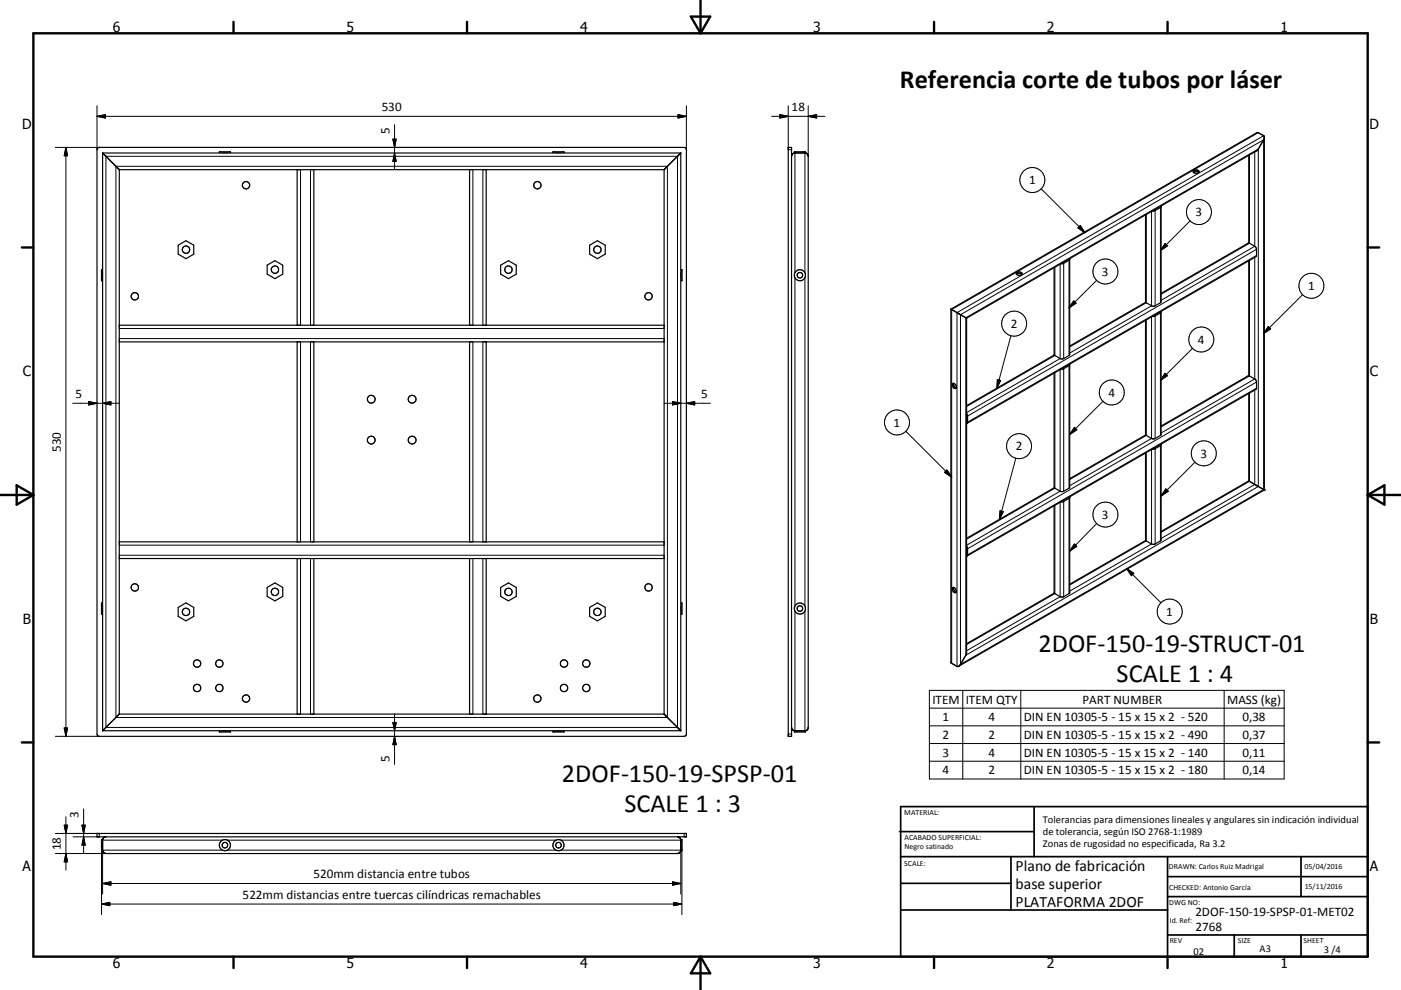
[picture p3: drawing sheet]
<svg xmlns="http://www.w3.org/2000/svg" width="420mm" height="297mm" viewBox="0 0 420 297" stroke-linecap="round" stroke-linejoin="round" font-family="sans-serif">
<g fill="none" stroke="#000" stroke-width=".36">
<path d="M29.3 44.4l.4-.2h175.4l.5 .2 .2 .5v175.3l-.2 .5-.5 .2h-175.4l-.4-.2-.2-.5v-175.3zM30.8 45.9v173.3M30.8 45.9h.1M30.8 45.9h173.3M30.8 45.9v.1M30.8 46l5 4.9M35.8 50.9v163.3M35.8 50.9h163.3M65.8 45.9v-.3h3.3v.3M89.1 50.9v46.7M94.1 50.9v46.7M140.8 50.9v46.7"/>
<path d="M145.8 50.9v46.7M165.8 45.9v-.3h3.3v.3M199.1 50.9v163.3M199.2 50.8l-.1 .1M204.1 45.9v173.3M204.1 45.9l-5 5M236.3 44.2h1v176.7h-1zM238.1 45.6h3.4v.3h-3.4zM238.3 45.9a.99 .99 0 0 0-1 1M241.3 45.9a.95 .95 0 0 1 1 1v171.3l-.3 .8-.5 .2M357.8 51.7a1.19 1.19 0 0 1 1.6 0M357.8 51.2a.97 .97 0 0 1 1.6 .4 .97 .97 0 0 1-1.7-.2z"/>
<path d="M374.4 46.6v26.3M379.1 41.3l-1.8 3.4-.6 .6-86.9 50.2M53.4 73.6l2.4-1.4 2.3 1.4v2.7l-2.3 1.3-2.4-1.3zM80.1 79.6l2.3-1.4 2.4 1.4v2.6l-2.4 1.4-2.3-1.4zM150.1 79.6l2.3-1.4 2.4 1.4v2.6l-2.4 1.4-2.3-1.4zM176.8 73.6l2.3-1.4 2.3 1.4v2.7l-2.3 1.3-2.3-1.3zM320.7 77.6v28.8l-.2 .3-2.1 1-.6-.1-1.8-1.2v-26.1M320.7 77.8l-1.8 1.2-.8 .1M348.1 61.8v28.7l-.2 .3-1.9 1.1-.8-.2-1.8-1.2v-26M348.1 62l-1.8 1.2-.8 .1M374.4 78.3v34.4M30.8 80.9h-.4v3.3h.4"/>
<path d="M35.8 97.6h163.3M204.1 80.9h.3v3.3h-.3M285.1 92.7l91.6-52.8 .6-.1 1.6 .9 .2 .4v105.9M285.1 92.7v.1M285.1 92.7v105.8l.1 .4 1.8 1.1 .8-.5 2-3.7v-100.3M285.1 92.8h.1M285.1 92.8l4.6 2.6M289.7 95.4h.1M289.7 95.4l.1 .1M304.8 82.3a1.26 1.26 0 0 1 1.6 0M304.8 81.8a.84 .84 0 0 1 1-.3 .84 .84 0 0 1 .5 .8 .94 .94 0 0 1-.9 .4 .94 .94 0 0 1-.7-.7zM343.5 90.7l-22.8 13.1"/>
<path d="M348.1 93.4v36.9l-.2 .3-1.9 1.1-.8-.1-1.8-1.3v-34.2M348.1 88l26.1-15.1 2 1 .4 .6v2.5l-86.7 50M348.1 93.6l-1.8 1.2-.8 .1M35.8 102.6h163.3M89.1 102.6v60M94.1 102.6v60M140.8 102.6v60M145.8 102.6v60M285.6 115.1a.88 .88 0 0 1 .9 .4 .88 .88 0 0 1-.1 1.1 1.17 1.17 0 0 1-.8-1.5zM285.9 115a1.27 1.27 0 0 0 .8 1.4M316.1 106.5l-26.3 15.2M320.7 109.3v36.9l-.2 .3-2.1 1-.6-.1-1.8-1.2v-34.3"/>
<path d="M320.7 109.5l-1.9 1.2h-.7M374.4 118.1v26.2M289.8 124.1l.3 .7v1.9l-.3 .3M343.5 130.5l-22.8 13.1M348.1 133.3v28.7l-.2 .3-2.1 1-.6-.1-1.8-1.2v-26.1M348.1 127.8l26.1-15.1 2 1 .4 .4 .1 .5-.1 2.2-86.7 50M348.1 133.4l-1.8 1.2-.8 .1M316 151.7l.1 26.2M316.1 146.3l-26.3 15.2M320.7 149.1v28.7l-1.8 1.2-.5 .2-2.3-1.3M320.7 149.3l-1.8 1.2h-.8M374.4 144.3l4.6 2.7"/>
<path d="M374.4 144.3l-26.3 15.1M379 147h.1M379.1 147l-91.7 52.9M35.8 162.6h163.3M35.8 167.6h163.3M80.1 176.2l2.3-1.3 2.4 1.3v2.7l-2.4 1.4-2.3-1.4zM89.1 167.6v46.6M94.1 167.6v46.6M140.8 167.6v46.6M145.8 167.6v46.6M150.1 176.2l2.3-1.3 2.4 1.3v2.7l-2.4 1.4-2.3-1.4zM285.7 176.3a.95 .95 0 0 1 .9 .5 .95 .95 0 0 1-.2 1 1.09 1.09 0 0 1-.7-1.5z"/>
<path d="M285.9 176.2a1.27 1.27 0 0 0 .8 1.4M289.8 163.9l.3 .7v1.9l-.2 .3M289.8 166.8h.1M316.1 177.9l-26.3 15.2M343.5 162.1l-22.8 13.2M30.8 180.9h-.4v3.3h.4M53.4 182.2l2.4-1.3 2.3 1.3v2.7l-2.3 1.4-2.4-1.4zM176.8 182.2l2.3-1.3 2.3 1.3v2.7l-2.3 1.4-2.3-1.4zM204.1 180.9h.3v3.3h-.3M30.8 219.2h173.3M35.7 214.3h.1M35.8 214.2h163.3"/>
<path d="M35.8 214.2l-5 5M65.8 219.2v.4h3.3v-.4M165.8 219.2v.4h3.3v-.4M199.1 214.2l5 5M237.3 218.2l.3 .8 .5 .2M238.1 219.2h.2M238.1 219.2h3.4M238.1 219.2v.4h3.4v-.4M241.5 219.2h-.2M29.1 250h176.7v1.1h-176.7zM30.4 251.9h.4v3.3h-.4zM30.8 255.1a1 1 0 0 0 .9 1h171.4a1.04 1.04 0 0 0 1-1"/>
<path d="M31.6 251.1l-.7 .4-.1 .6M203.3 251.1l.6 .4 .2 .6M204.1 251.9h.3v3.3h-.3z"/>
<circle cx="73.8" cy="55.6" r="1.09"/>
<circle cx="161.1" cy="55.6" r="1.1"/>
<circle cx="55.8" cy="74.9" r="1.1"/>
<circle cx="179.1" cy="74.9" r="1.1"/>
<circle cx="40.4" cy="88.9" r="1.1"/>
<circle cx="82.4" cy="80.9" r="1.11"/>
<circle cx="152.4" cy="80.9" r="1.1"/>
<circle cx="194.4" cy="88.9" r="1.1"/>
<circle cx="239.8" cy="82.6" r="1.67"/>
<circle cx="239.8" cy="82.6" r=".83"/>
<circle cx="111.3" cy="119.8" r="1.17"/>
<circle cx="123.6" cy="119.8" r="1.17"/>
<circle cx="111.3" cy="132" r="1.17"/>
<circle cx="123.6" cy="132" r="1.17"/>
<circle cx="40.4" cy="176.2" r="1.11"/>
<circle cx="82.4" cy="177.6" r="1.11"/>
<circle cx="152.4" cy="177.6" r="1.1"/>
<circle cx="194.4" cy="176.2" r="1.1"/>
<circle cx="55.8" cy="183.6" r="1.1"/>
<circle cx="59.1" cy="199.1" r="1.1"/>
<circle cx="65.8" cy="199.1" r="1.1"/>
<circle cx="169.1" cy="199.1" r="1.1"/>
<circle cx="175.8" cy="199.1" r="1.1"/>
<circle cx="179.1" cy="183.6" r="1.11"/>
<circle cx="239.8" cy="182.6" r="1.67"/>
<circle cx="239.8" cy="182.6" r=".83"/>
<circle cx="59.1" cy="206.4" r="1.1"/>
<circle cx="65.8" cy="206.4" r="1.1"/>
<circle cx="73.8" cy="209.6" r="1.1"/>
<circle cx="161.1" cy="209.6" r="1.1"/>
<circle cx="169.1" cy="206.4" r="1.1"/>
<circle cx="175.8" cy="206.4" r="1.1"/>
<circle cx="67.4" cy="253.6" r="1.67"/>
<circle cx="67.4" cy="253.6" r=".83"/>
<circle cx="167.4" cy="253.5" r="1.66"/>
<circle cx="167.4" cy="253.6" r=".83"/>
</g>
<g fill="none" stroke="#000" stroke-width=".3">
<path d="M29.1 34.9h176.7M29.1 34.9l2.5-.5v1zM29.1 31.7v13.2M118.3 37.4v13.5M203.3 34.4l2.5 .5-2.5 .5zM205.8 31.7v13.2M231.3 34.9h16M233.8 34.4l2.5 .5-2.5 .5zM236.3 31.7v13.2h1M242.3 34.9l2.5-.5v1zM242.3 31.7v15.2M377.3 39.8l-92 53.1v106.1"/>
<path d="M16.6 44.2h13.1M19.8 44.2v176.7M19.8 44.2l.4 2.5h-.9zM31.7 46.9h171.4v171.3h-171.4zM34.8 49.9h165.3v165.3h-165.3zM90.1 50.9v46.7M93.1 50.9v46.7M117.8 41.7h1l-.5 2.5zM118.3 45.9l.5 2.5h-1zM141.8 50.9v46.7M144.8 50.9v46.7M238.3 45.9v35.9"/>
<path d="M241.3 45.9v35.9M312.1 56.6l13.2 13.2M374.6 46.5v26.5l-26.5 15.3M376.2 45.6v28.3l-28.1 16.2M378.9 40.7l-92 53.1v106.1M317.8 79.3v28.3l-28 16.2M318.9 79v28.6M320.5 78.1v28.6M323.2 68.4l.7-.7 1.4 2.1zM343.7 64.3v26.5l-23 13.3M345.2 63.4v28.3l-24.5 14.2M346.3 63.2v28.5"/>
<path d="M347.9 62.3v28.5M349.3 73.1l.7 .7-2.1 1.4zM356.8 66.3l-8.9 8.9M374.6 78.1v34.7l-26.5 15.3M376.2 77.2v36.5l-28.1 16.2M376.7 76.6l-86.6 50.1M376.7 74.8l-86.6 50M35.8 98.6h163.3M238.3 83.3v98.5M241.3 83.3v98.5M288 94.4l90.9-52.5v105l-90.9 52.4zM289.6 95.3l87.7-50.6v101.3l-87.7 50.6z"/>
<path d="M316.3 80.2v26.5l-26.5 15.3M321.9 90.2l.7 .8-2.1 1.4zM328.8 84.1l-8.3 8.3M343.7 96v34.6l-23 13.3M345.2 95.1v36.5l-24.5 14.1M346.3 94.8v36.8M347.9 93.9v36.7M380.2 97.9l.8 .8-2.1 1.4zM390.5 88.4l-11.6 11.7M35.8 101.6h163.3M90.1 102.6v60M93.1 102.6v60"/>
<path d="M141.8 102.6v60M144.8 102.6v60M299 113.9l1 .3-1.1 2.2zM303.1 100.7l-4.2 15.7M316.3 111.8v34.7l-26.5 15.3M317.8 110.9v36.5l-28 16.2M318.9 110.6v36.8M320.5 109.7v36.8M349.3 112l.7 .7-2.1 1.4zM357.5 104.5l-9.6 9.6M374.6 117.9v26.5l-26.5 15.3M376.2 117v28.3l-28.1 16.2"/>
<path d="M376.7 116.4l-86.6 50.1M376.7 114.6l-86.6 50M21.8 121h14M26.6 120.5l2.5 .5-2.5 .5zM30.8 121l2.4-.5v1zM199.1 121h13.9M201.6 120.5l2.5 .5-2.5 .5zM205.8 121l2.5-.5v1zM271.6 129.4l13.7 13.7M304.6 137.5l-5 18.3M322.1 128.2l.7 .7-2.1 1.5zM330.7 120.4l-10 10"/>
<path d="M343.7 135.8v26.5l-23 13.2M345.2 134.9v28.3l-24.5 14.2M346.3 134.6v28.6M347.9 133.7v28.6M358.3 138.6l-10.2 10.2M283.2 141.7l.7-.7 1.4 2.1zM299.8 153.2l1 .3-1.2 2.3zM316.3 151.6v26.5l-26.5 15.3M317.8 150.7v28.3l-28 16.2M318.9 150.5v28.5M320.5 149.5v28.6M328.8 157.1l-8.1 8.2"/>
<path d="M349.5 146.7l.8 .7-2.2 1.4zM35.8 163.6h163.3M35.8 166.6h163.3M90.1 167.6v46.6M93.1 167.6v46.6M141.8 167.6v46.6M144.8 167.6v46.6M322.1 163.2l.7 .7-2.1 1.4zM337.8 170.6l10.2 10.2M337.8 170.6l2.1 1.4-.7 .7zM238.3 183.3v35.9M241.3 183.3v35.9"/>
<path d="M19.3 218.4h.9l-.4 2.5zM117.8 216.7h1l-.5 2.5zM118.3 214.2v15.1M278.6 207.1h106.4v26.6h-106.4zM278.6 212.5h106.4M278.6 217.8h106.4M288.6 207.1v26.6M306 207.1v26.6M367 207.1v26.6M16.6 220.9h13.1M118.3 220.9l.5 2.5h-1zM236.3 220.2h1"/>
<path d="M278.6 223.1h106.4M278.6 228.4h106.4M16.6 250h13.1v1.1h-7.8M16.6 256.1h15.1M19.3 247.6h.9l-.4 2.4zM19.8 245v16M19.8 256.1l.4 2.5h-.9zM24.6 247.6h1l-.5 2.4zM25.1 242.7v13.4M25.1 251.1l.5 2.5h-1zM30.4 255.2v19.2M30.8 252.1h35.9"/>
<path d="M66.7 255.1h-35.9v13.1M68.2 255.1h98.5M68.2 252.1h98.5M168.2 255.1h35.9v13.1M168.2 252.1h35.9M204.4 255.2v19.2M205.1 250v1.1M30.4 271.2h174M30.4 271.2l2.5-.5v1zM30.8 265.1l2.4-.5v1zM30.8 265.1h173.3M201.6 264.6l2.5 .5-2.5 .5z"/>
<path d="M201.9 270.7l2.5 .5-2.5 .5z"/>
<circle cx="309.5" cy="54" r="3.8"/>
<circle cx="359.5" cy="63.6" r="3.8"/>
<circle cx="304.1" cy="97.1" r="3.8"/>
<circle cx="331.4" cy="81.4" r="3.8"/>
<circle cx="393.2" cy="85.7" r="3.8"/>
<circle cx="333.3" cy="117.8" r="3.7"/>
<circle cx="360.2" cy="101.9" r="3.8"/>
<circle cx="268.9" cy="126.7" r="3.7"/>
<circle cx="305.5" cy="133.9" r="3.8"/>
<circle cx="360.9" cy="136" r="3.8"/>
<circle cx="331.4" cy="154.4" r="3.8"/>
<circle cx="350.7" cy="183.5" r="3.8"/>
</g>
<g fill="#000">
<circle cx="241.5" cy="45.9" r=".18"/>
<circle cx="379.1" cy="147" r=".18"/>
<circle cx="241.5" cy="219.2" r=".18"/>
</g>
<g fill="none" stroke="#000" stroke-width=".71">
<path d="M10 10h400v277h-400zM70 6.6v3.4M140 6.6v3.4M207.1 5h5.8l-2.9 5zM210 0v10M280 6.6v3.4M350 6.6v3.4M6.6 74.2h3.4M410 74.2h3.5M0 148.5h10M5 145.6l5 2.9-5 2.9zM410 148.5h10.1"/>
<path d="M410 148.5l5.1-2.9v5.8zM6.6 222.7h3.4M410 222.7h3.5M70 287v3.4M140 287v3.4M210 287v10M210 287l2.9 5h-5.8zM280 287v3.4M350 287v3.4"/>
</g>
<g fill="none" stroke="#000" stroke-width=".51">
<path d="M269.7 249.5h40.3M270 242h140v45h-140zM270 257h140M303.1 257v16M310 242v15M350 257v30M390.1 257v12M270 265h33.1M270 273h80M350 269h60M350 263h60M350 280.5h60"/>
<path d="M370 280.5v6.5M390.1 280.5v6.5"/>
</g>
<g fill="#000" stroke="#000" stroke-width=".3">
<path d="M29.1 34.9l2.5-.5v1zM203.3 34.4l2.5 .5-2.5 .5zM233.8 34.4l2.5 .5-2.5 .5zM242.3 34.9l2.5-.5v1zM19.8 44.2l.4 2.5h-.9zM117.8 41.7h1l-.5 2.5zM118.3 45.9l.5 2.5h-1zM323.2 68.4l.7-.7 1.4 2.1zM349.3 73.1l.7 .7-2.1 1.4zM321.9 90.2l.7 .8-2.1 1.4zM380.2 97.9l.8 .8-2.1 1.4zM299 113.9l1 .3-1.1 2.2z"/>
<path d="M349.3 112l.7 .7-2.1 1.4zM26.6 120.5l2.5 .5-2.5 .5zM30.8 121l2.4-.5v1zM201.6 120.5l2.5 .5-2.5 .5zM205.8 121l2.5-.5v1zM322.1 128.2l.7 .7-2.1 1.5zM283.2 141.7l.7-.7 1.4 2.1zM299.8 153.2l1 .3-1.2 2.3zM349.5 146.7l.8 .7-2.2 1.4zM322.1 163.2l.7 .7-2.1 1.4zM337.8 170.6l2.1 1.4-.7 .7zM19.3 218.4h.9l-.4 2.5z"/>
<path d="M117.8 216.7h1l-.5 2.5zM118.3 220.9l.5 2.5h-1zM19.3 247.6h.9l-.4 2.4zM19.8 256.1l.4 2.5h-.9zM24.6 247.6h1l-.5 2.4zM25.1 251.1l.5 2.5h-1zM30.4 271.2l2.5-.5v1zM30.8 265.1l2.4-.5v1zM201.6 264.6l2.5 .5-2.5 .5zM201.9 270.7l2.5 .5-2.5 .5z"/>
</g>
<g font-size="7.9">
<text x="269.7" y="26.5">Referencia corte de tubos por láser</text>
<text x="311.3" y="195.5">2DOF-150-19-STRUCT-01</text>
<text x="334.8" y="204.5">SCALE 1 : 4</text>
<text x="168.5" y="234.7">2DOF-150-19-SPSP-01</text>
<text x="187.2" y="243.7">SCALE 1 : 3</text>
</g>
<g font-size="4.7">
<text x="304.5" y="261.2">Plano de fabricación</text>
<text x="304.5" y="266.6">base superior</text>
<text x="304.5" y="272">PLATAFORMA 2DOF</text>
</g>
<g font-size="4.2">
<text x="33.9" y="9.6">6</text>
<text x="103.9" y="9.6">5</text>
<text x="173.9" y="9.6">4</text>
<text x="243.8" y="9.6">3</text>
<text x="313.9" y="9.6">2</text>
<text x="383.9" y="9.6">1</text>
<text x="6.7" y="38.7">D</text>
<text x="410.5" y="38.7">D</text>
<text x="6.9" y="112.9">C</text>
<text x="410.7" y="112.9">C</text>
<text x="6.9" y="187.1">B</text>
<text x="410.7" y="187.1">B</text>
<text x="6.8" y="261.4">A</text>
<text x="410.7" y="261.4">A</text>
<text x="33.9" y="290.4">6</text>
<text x="103.9" y="290.4">5</text>
<text x="173.9" y="290.4">4</text>
<text x="243.8" y="290.4">3</text>
<text x="313.9" y="290.4">2</text>
<text x="383.9" y="290.4">1</text>
</g>
<g font-size="3.9">
<text x="114.5" y="33.4">530</text>
<text x="237.3" y="33.4">18</text>
<text x="116.8" y="40.2" transform="rotate(-90 116.8 40.2)">5</text>
<text x="308.5" y="55.3">1</text>
<text x="358.4" y="64.9">3</text>
<text x="330.4" y="82.7">3</text>
<text x="392.2" y="87">1</text>
<text x="303" y="98.4">2</text>
<text x="359.2" y="103.1">4</text>
<text x="22.6" y="119.5">5</text>
<text x="210.2" y="119.5">5</text>
<text x="332.3" y="119">4</text>
<text x="267.9" y="128">1</text>
<text x="18.2" y="135.6" transform="rotate(-90 18.2 135.6)">530</text>
<text x="304.5" y="135.1">2</text>
<text x="359.9" y="137.3">3</text>
<text x="330.4" y="155.6">3</text>
<text x="349.7" y="184.7">1</text>
<text x="279.6" y="211.1">ITEM</text>
<text x="289.6" y="211.1">ITEM QTY</text>
<text x="324.5" y="211.1">PART NUMBER</text>
<text x="367.9" y="211.2">MASS (kg)</text>
<text x="282.6" y="216.3">1</text>
<text x="282.6" y="221.7">2</text>
<text x="296.3" y="216.3">4</text>
<text x="296.3" y="221.7">2</text>
<text x="306.9" y="216.4">DIN EN 10305-5 - 15 x 15 x 2 - 520</text>
<text x="306.9" y="221.7">DIN EN 10305-5 - 15 x 15 x 2 - 490</text>
<text x="372.5" y="216.4">0,38</text>
<text x="372.5" y="221.7">0,37</text>
<text x="282.6" y="227">3</text>
<text x="296.3" y="227">4</text>
<text x="306.9" y="227">DIN EN 10305-5 - 15 x 15 x 2 - 140</text>
<text x="372.5" y="227">0,11</text>
<text x="116.8" y="228.6" transform="rotate(-90 116.8 228.6)">5</text>
<text x="282.6" y="232.3">4</text>
<text x="296.3" y="232.3">2</text>
<text x="306.9" y="232.3">DIN EN 10305-5 - 15 x 15 x 2 - 180</text>
<text x="372.5" y="232.3">0,14</text>
<text x="23.5" y="245.4" transform="rotate(-90 23.5 245.4)">3</text>
<text x="18.2" y="255" transform="rotate(-90 18.2 255)">18</text>
<text x="94" y="263.5">520mm distancia entre tubos</text>
<text x="72.7" y="269.7">522mm distancias entre tuercas cilíndricas remachables</text>
<text x="358.4" y="274.9">2DOF-150-19-SPSP-01-MET02</text>
<text x="358.4" y="279.4">2768</text>
</g>
<g font-size="3.1">
<text x="312.7" y="246.8">Tolerancias para dimensiones lineales y angulares sin indicación individual</text>
<text x="312.7" y="250.4">de tolerancia, según ISO 2768-1:1989</text>
<text x="312.7" y="254">Zonas de rugosidad no especificada, Ra 3.2</text>
<text x="357.8" y="286.5">02</text>
<text x="377.6" y="285.6">A3</text>
<text x="396.9" y="285.9">3 /4</text>
</g>
<g font-size="2.4">
<text x="271.1" y="244.4">MATERIAL:</text>
<text x="271.2" y="252">ACABADO SUPERFICIAL:</text>
<text x="271.2" y="254.7">Negro satinado</text>
<text x="271.1" y="259.7">SCALE:</text>
<text x="350.4" y="260.8">DRAWN: Carlos Ruiz Madrigal</text>
<text x="391.1" y="260.6">05/04/2016</text>
<text x="350.5" y="267">CHECKED: Antonio García</text>
<text x="391.2" y="266.7">15/11/2016</text>
<text x="350.5" y="271.4">DWG NO:</text>
<text x="350.7" y="276.9">Id. Ref:</text>
<text x="350.7" y="282.8">REV</text>
<text x="371.1" y="282.9">SIZE</text>
<text x="390.8" y="283">SHEET</text>
</g>
</svg>
